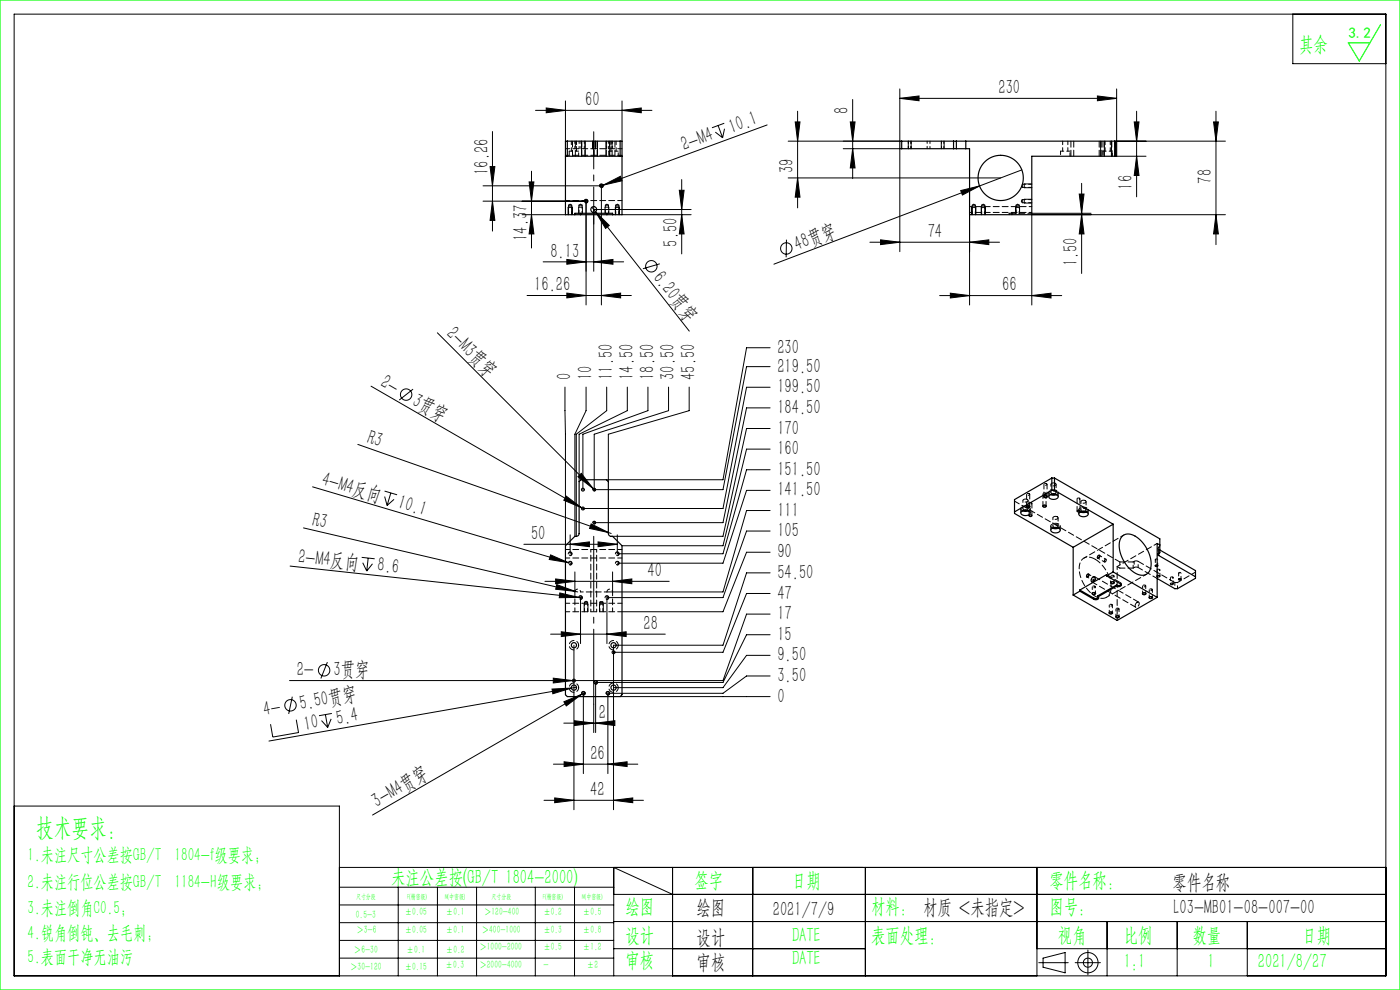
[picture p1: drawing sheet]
<svg xmlns="http://www.w3.org/2000/svg" width="297mm" height="210mm" viewBox="0 0 297 210" stroke-linecap="round" stroke-linejoin="round" font-family="sans-serif">
<g fill="none" stroke="#000" stroke-width=".21">
<path d="M3 3h291v204h-291zM190.9 18.9v11h-23.7M236.9 18.9v11h23.1M274.3 3v10.5h19.7M102.5 39.4h25.1v25.3M104 35.3h1l-.5 4.1zM104.5 27.9v21.1M112.2 38.6h1.1l-.5 4.1zM112.8 36.3v16.3M113.6 23.4h24.7M115.9 22.9l4.1 .5-4.1 .5zM120 21.4v8.5"/>
<path d="M123.4 29.9v3.2M124.2 29.9v3.2M125.8 29.9v1.6M126 29.9v3.2M126.4 29.9v1.6M126.8 29.9v3.2M127.2 39.5a.4 .4 0 0 1 .3-.5 .4 .4 0 0 1 .5 .5 .4 .4 0 0 1-.5 .3M128 39.3l3.6-1.9 .4 .9zM128 39.3l-.8 .3M128.6 29.9v3.2M129.4 29.9v3.2M132 23.4l4-.5v1z"/>
<path d="M132 21.4v8.5M144.6 38.1v15.8M151.7 28l1.6 1.2M152.3 26.6l1 2.6M153.6 26.1l-2.6 1M153.7 27.3l-.4 1.9M162.7 26.5l-34.7 12.8M167.2 37.7h45.1M168.7 25.9h1l-.5 4zM169.2 23.6v20.5M169.2 37.7l.5 4.1h-1zM178.9 31.5h12v21.9"/>
<path d="M180.4 25.9h1l-.5 4zM180.9 21.1v16.8M180.9 31.5l.5 4.1h-1zM190.9 20.9l4.1-.5v1zM190.9 20.9h46M192.7 29.9v1.6M193.3 29.9v1.6M199.7 29.9v1.6M200.3 29.9v1.6M207.8 39.4l-43.6 16.6M216.8 36l-9 3.4M217.3 39.8h1.6"/>
<path d="M217.3 39h1.6M229.5 38.9v19.1M232.8 20.4l4.1 .5-4.1 .5zM233.5 29.9v3.2M234.3 29.9v3.2M235.8 29.9v3.2M236.6 29.9v3.2M236.9 33.1h6.2M240.6 25.9h1l-.5 4zM241.1 23.6v18.2M241.1 33.1l.5 4.1h-1zM257.5 25.9h1l-.5 4z"/>
<path d="M258 23.6v28.3M102.5 42.7h21.8v22M104.5 42.7l.5 4h-1zM110.8 45.5h9.2M112.8 45.5l.5 4.1h-1.1zM115.2 55.5h17.1M120.2 55l4.1 .5-4.1 .6zM120.6 43.9v1.6M121.4 43.9v1.6M122.8 43.9v1.3M123.6 43.9v1.3M123.9 42.8a.4 .4 0 0 1 .4-.5 .4 .4 0 0 1 .4 .4 .4 .4 0 0 1-.5 .4"/>
<path d="M125.6 44l20.6 26.2M126 55.5l4-.5v1.1zM126.3 44.9l3 2.9-.8 .7zM128.4 43.9v1.3M129.2 43.9v1.3M130.6 43.9v1.6M131.4 43.9v1.6M132 45.5h14.6M140 56l-3.6 1M144.1 40.4h1l-.5 4zM144.6 45.5l.5 4.1h-1zM146.6 44.4h-20.6v13.1"/>
<path d="M166.8 50.8v3.8M184.5 51.4h27.5M186.8 50.9l4.1 .5-4.1 .5zM203.8 40.4l4-1-3.6 2zM205.7 51.4l4.1-.5v1zM205.7 45.5v19.2M206.2 43.9v1.6M207 43.9v1.6M208.2 43.9v1.6M209 43.9v1.6M215.5 43.9v1.3M216.3 43.9v1.3"/>
<path d="M217.3 43.1h1.6M217.3 42.3h1.6M218.9 45.2h12.6M229 41.2h1l-.5 4zM229.5 45.5l.5 4.1h-1zM258 45.5l.5 4.1h-1zM260 45.5h-41.1v19.2M92.8 70.6l33.5 33.5M111.8 62.7h22.1M120.2 62.2l4.1 .5-4.1 .5zM127.6 62.7l4.1-.5v1zM163.4 77.8h-5l-5 26.1h-27.3v-11.8l15.7-5v-5"/>
<path d="M163.4 73.8h-5l-5 28h-24.7M199.3 62.7h25.9M201.6 62.2l4.1 .5-4.1 .5zM218.9 62.7l4.1-.5v1zM75.9 94.3l53.2 18.7M78.7 81.9l44.7 25.8M87.6 82.5l-2.9 2.4M119.9 82.1l.1 33.7M124.3 82.1v5l-2.3 5v21.7M128.7 82.1v5l-6.4 5v21.7M133.1 82.1v5l-10.2 5v10.1M137.5 82.1v5l-13.8 5v11.8"/>
<path d="M146.2 82.1v5l-17.1 5v10.1M163.4 86.5h-5l-5 24.4h-27.3M163.4 82.1h-5l-5 25.8h-29.7M163.4 95.3h-5l-5 20.5h-21.4M163.4 90.9h-5l-5 22.9h-23.4M163.4 99.6h-5l-5 17.9h-22.4v-4M64.4 112l57.6 13.4M66.3 103.3l55 16.3M76.7 118.2l2.8 .3M77 119.4l.8 1.7M78.1 118.4l-.3 2.7M79 119.6l-1.2 1.5"/>
<path d="M81.6 104.2l2.6 .8M81.6 105.3l.5 1.9M82.9 104.6l-.8 2.6M83.6 105.9l-1.5 1.3M111.1 115.5h19.9M116.8 117.7l3.8 1.7-4.1-.7zM120.1 105.2l3.3 2.5-3.8-1.6zM120.6 117.6a.4 .4 0 0 1 .3-.5 .4 .4 0 0 1 .5 .4 .4 .4 0 0 1-.5 .4M120.6 119.6a.4 .4 0 0 1 .3-.5 .4 .4 0 0 1 .5 .4 .4 .4 0 0 1-.5 .4M121 115.5l4-.6v1.1zM121 113.5v4M122.6 101.1l.7-.7 2.5 3.3z"/>
<path d="M123.4 107.7l.5 .3M125.4 111.1l3.7 1.9-4-.9zM125.8 110.9a.3 .3 0 0 1 .2-.3 .3 .3 0 0 1 .4 .3 .3 .3 0 0 1-.4 .3M125.8 103.9a.3 .3 0 0 1 .2-.3 .3 .3 0 0 1 .4 .3 .3 .3 0 0 1-.4 .3M126.9 114.9l4.1 .6-4.1 .5zM129.1 113l.6 .2M130.6 117.6a.4 .4 0 0 1 .3-.5 .4 .4 0 0 1 .5 .4 .4 .4 0 0 1-.5 .4M130.6 119.6a.4 .4 0 0 1 .3-.5 .4 .4 0 0 1 .5 .4 .4 .4 0 0 1-.5 .4M163.4 117.1h-5l-5 12.7h-21.4M163.4 108.3h-5l-5 17.3h-24.6M163.4 112.6h-5l-5 14.2h-24.6v9.7M163.4 104h-5l-5 15.5h-22.4"/>
<path d="M217.8 107.4l.6-.1a.35 .35 0 0 1-.2 .5 .35 .35 0 0 1-.5-.3zM221.2 107.2h.7a.35 .35 0 0 1-.3 .5 .35 .35 0 0 1-.4-.3zM221.5 105.2h.6a.35 .35 0 0 1-.3 .5 .35 .35 0 0 1-.4-.3zM232.9 117.9l.2-.1a.35 .35 0 0 1 .2 .4 .35 .35 0 0 1-.4 .3l-.1-.3zM245.1 119.9h.1a.25 .25 0 0 1 .4-.1 .25 .25 0 0 1 0 .4 .25 .25 0 0 1-.4 0zM61.5 120.1l62.1 6.7M115.6 123.3h26.4M116.8 134.5h24.3M117.9 122.8l4.1 .5-4.1 .5zM118.1 124l3.9 1.4-4.1-.4zM118.8 125.8l4 .9-4.2 .1zM119.1 134l4.1 .5-4.1 .5z"/>
<path d="M121.8 136.9v34.9M122 121.3v4.3M122 125.4l.6 .2M122.8 126.9a.4 .4 0 0 1 .3-.5 .4 .4 0 0 1 .5 .4 .4 .4 0 0 1-.5 .4M123.2 126.8v9.7M123.9 128.2v1.6M124.7 128.2v1.6M127.2 128.2v1.6M128 128.2v1.6M128.4 126.9a.4 .4 0 0 1 .3-.5 .4 .4 0 0 1 .5 .4 .4 .4 0 0 1-.5 .4M128.8 134.5l4-.5v1zM130 123.3l4-.5v1z"/>
<path d="M130 121.3v4.3M163.4 134.6h-5l-5 10.2h-27v10.6M163.4 130.3h-5l-5 14.1h-92M163.4 125.9h-5l-5 12.5h-23.2M163.4 121.5h-5l-5 15.4h-23.2v34.9M163.4 139h-5l-5 6.9h-23.2M230.6 121.9l.2-.1a.35 .35 0 0 1 .2 .4 .35 .35 0 0 1-.4 .2l-.1-.2zM231.7 125.8l.6-.1a.35 .35 0 0 1-.2 .5 .35 .35 0 0 1-.4-.3zM235.3 129.9h.6a.35 .35 0 0 1-.2 .4 .35 .35 0 0 1-.4-.3zM235.7 123.5l.6-.1a.35 .35 0 0 1-.2 .5 .35 .35 0 0 1-.5-.3zM236.7 130.7h.7a.35 .35 0 0 1-.3 .4 .35 .35 0 0 1-.4-.2zM242.4 125.8h.6a.35 .35 0 0 1-.2 .4 .35 .35 0 0 1-.5-.2z"/>
<path d="M243.8 126.6h.6a.35 .35 0 0 1-.2 .5 .35 .35 0 0 1-.5-.3zM250 122.8l.1-.1a.25 .25 0 0 1 .4 0 .25 .25 0 0 1 0 .4 .25 .25 0 0 1-.4-.1zM62 147.8l-.8 3.6M62.9 152.7l.4 2.7-5.4 .9-.5-2.7M68.2 152.8l1.3 1.5M69 151.6l.5 2.7M69.5 140.5l-1.4 3.4M70.3 152.5l-.8 1.8M70.4 151.3l-2.7 .5M117.1 146.2l4.1-.2-3.9 1.2zM117.4 143.9l4.1 .5-4.1 .5zM119.6 153.4h10.5"/>
<path d="M119.6 148.9l3.8-1.6-3.3 2.4zM121.9 152.9l4.1 .5-4.1 .5zM122.3 145.8l-65.2 11.4M123.4 147.2a.4 .4 0 0 1 .3-.5 .4 .4 0 0 1 .5 .4 .4 .4 0 0 1-.5 .4M123.4 147.3l-44.4 25.6M123.8 147.1v17M124.1 146.9l-.7 .4M126 149.4v6M126 144.9a.4 .4 0 0 1 .3-.5 .4 .4 0 0 1 .5 .4 .4 .4 0 0 1-.5 .4M126.4 153.4l4-.5v1zM128.6 147.2a.4 .4 0 0 1 .3-.5 .4 .4 0 0 1 .5 .4 .4 .4 0 0 1-.5 .4M131.6 147.8h31.8"/>
<path d="M163.4 143.4h-5l-5 3.7h-24.4v17M3 171h69v36M115.4 169.8h21.1M117.4 162.1h17.9M117.7 169.3l4.1 .5-4.1 .5zM119.7 161.6l4.1 .5-4.1 .5zM129 162.1l4-.5v1zM130.2 169.8l4-.5v1zM72 184h222M72 188.2h58.2M72 192h58.2M72 195.7h58.2"/>
<path d="M72 199.5h58.2M84.5 188.2v18.8M92.8 188.2v18.8M101.1 188.2v18.8M113.6 188.2v18.8M121.9 188.2v18.8M130.2 189.7h163.8M130.2 195.5h163.8M142.7 189.7l-12.5-5.7v23M142.7 184v23M159.7 184v23M183.6 184v23"/>
<path d="M220 184v23M234.9 195.5v11.5M249.7 195.5v11.5M264.6 195.5v11.5M72 203.2h58.2M130.2 201.2h53.4M220 201.2h74M220.4 204.2h6.2M221.3 203.2l4.7-1.1v4.3l-4.7-1.2zM228.1 204.2h5.3M230.8 201.5v5.3"/>
<circle cx="138.2" cy="56.5" r="1.21"/>
<circle cx="166.8" cy="52.7" r="1.21"/>
<circle cx="86.2" cy="83.7" r="1.21"/>
<circle cx="61.6" cy="149.6" r="1.21"/>
<circle cx="68.8" cy="142.2" r="1.21"/>
<circle cx="230.8" cy="204.2" r="2.15"/>
<circle cx="230.8" cy="204.2" r=".96"/>
</g>
<path d="M126 113.8v35.6" fill="none" stroke="#000" stroke-width=".21" stroke-dasharray="30.5 1.3 1.3 1.3" stroke-dashoffset="14.6"/>
<path d="M126 47.5v-19.6" fill="none" stroke="#000" stroke-width=".21" stroke-dasharray="30.5 1.3 1.3 1.3" stroke-dashoffset="22.6"/>
<path d="M0 0h297v210h-297zM292.9 5.2l-4.5 7.7-2.4-3.8h4.6" fill="none" stroke="#0f0" stroke-width=".25"/>
<g fill="none" stroke="#000" stroke-width=".21" stroke-dasharray="1.3 .6" stroke-dashoffset=".4">
<path d="M217.3 39v.8M121.4 43.9h-.8M123.6 43.9h-.8M129.2 43.9h-.8M131.4 43.9h-.8M207 43.9h-.8M209 43.9h-.8M216.3 43.9h-.8M217.3 42.3v.8M218.9 45.2h-4.2M216.6 107.9v.9M217.7 108.2a.3 .3 0 0 0 .4-.1 .3 .3 0 0 0-.2-.4"/>
<path d="M218.6 108.8v-.9M222.5 104.5v.9M222.9 111.6v.9M223.6 104.8a.3 .3 0 0 0 .4-.2 .3 .3 0 0 0-.1-.3M224 111.9a.3 .3 0 0 0 .4-.2 .3 .3 0 0 0-.1-.3M224.5 105.4v-.9M224.9 112.5v-.9M228.9 108.2v.8M230 108.5a.3 .3 0 0 0 .4-.2 .3 .3 0 0 0-.2-.4M230.9 109v-.8M234.3 118.8v.1a.18 .18 0 0 0 .3 .2 .18 .18 0 0 0 .1-.3l-.1-.2M241.5 119.1h-.9"/>
<path d="M245.8 116.5v.9M122 129.8v-4.2M122.8 136.9a1 1 0 0 1-1.5 .9 1 1 0 0 1-.2-1.7 1 1 0 0 1 1.6 .6l.1 .2M124.7 128.2h-.8M128 128.2h-.8M130 125.6v4.2M131.2 136.9a1 1 0 0 1-1.5 .9 1 1 0 0 1-.2-1.7 1 1 0 0 1 1.6 .6l.1 .2M240.6 120.4h.9M122.8 145.9a1 1 0 0 1-1.5 .9 1 1 0 0 1-.2-1.7 1 1 0 0 1 1.6 .6l.1 .2M131.2 145.9a1 1 0 0 1-1.5 .9 1 1 0 0 1-.2-1.7 1 1 0 0 1 1.6 .6l.1 .2"/>
</g>
<g fill="#000">
<path d="M128 39.3l3.6-1.9 .4 .9zM203.8 40.4l4-1-3.6 2zM126.3 44.9l3 2.9-.8 .7zM116.8 117.7l3.8 1.7-4.1-.7zM120.1 105.2l3.3 2.5-3.8-1.6zM122.6 101.1l.7-.7 2.5 3.3zM125.4 111.1l3.7 1.9-4-.9zM118.1 124l3.9 1.4-4.1-.4zM118.8 125.8l4 .9-4.2 .1zM117.1 146.2l4.1-.2-3.9 1.2zM117.4 143.9l4.1 .5-4.1 .5zM119.6 148.9l3.8-1.6-3.3 2.4z"/>
<path d="M104 35.3h1l-.5 4.1zM104.5 42.7l.5 4h-1zM112.2 38.6h1.1l-.5 4.1zM112.8 45.5l.5 4.1h-1.1zM144.1 40.4h1l-.5 4zM144.6 45.5l.5 4.1h-1zM257.5 25.9h1l-.5 4zM258 45.5l.5 4.1h-1zM180.4 25.9h1l-.5 4zM180.9 31.5l.5 4.1h-1zM240.6 25.9h1l-.5 4zM241.1 33.1l.5 4.1h-1zM229 41.2h1l-.5 4zM229.5 45.5l.5 4.1h-1z"/>
<path d="M115.9 22.9l4.1 .5-4.1 .5zM132 23.4l4-.5v1zM120.2 62.2l4.1 .5-4.1 .5zM127.6 62.7l4.1-.5v1zM119.7 161.6l4.1 .5-4.1 .5zM129 162.1l4-.5v1zM119.1 134l4.1 .5-4.1 .5zM128.8 134.5l4-.5v1zM190.9 20.9l4.1-.5v1zM232.8 20.4l4.1 .5-4.1 .5zM201.6 62.2l4.1 .5-4.1 .5zM218.9 62.7l4.1-.5v1zM186.8 50.9l4.1 .5-4.1 .5zM205.7 51.4l4.1-.5v1z"/>
<path d="M169.2 37.7l.5 4.1h-1zM168.7 25.9h1l-.5 4z"/>
<path d="M126 55.5l4-.5v1.1zM120.2 55l4.1 .5-4.1 .6zM126.4 153.4l4-.5v1zM121.9 152.9l4.1 .5-4.1 .5z"/>
<path d="M121 115.5l4-.6v1.1zM126.9 114.9l4.1 .6-4.1 .5z"/>
<path d="M117.9 122.8l4.1 .5-4.1 .5zM130 123.3l4-.5v1z"/>
<path d="M117.7 169.3l4.1 .5-4.1 .5zM130.2 169.8l4-.5v1z"/>
</g>
<g fill="none" stroke="#000" stroke-width=".25">
<path d="M120 33.1h12M120.4 29.9v3.2M127.4 39.2a.25 .25 0 0 0 .2 .3 .25 .25 0 0 0 .2-.3M131.6 29.9v3.2M191.3 29.9v1.6M202.3 31.5h.6M202.3 29.9h.6M202.3 29.9h-11.4v1.6h11.4M202.3 29.9v1.6M202.9 29.9h34v3.2h-18v12.4h-13.2v-14h-2.8M202.9 29.9v1.6M204.9 29.9v1.6"/>
<path d="M236.5 29.9v3.2M122 45.5h1.2M122 45.5h-2v-15.6h12v15.6h-2M122 45.5v-.3h8v.3M123.2 45.5h5.6M123.2 45.2v.3M128.8 45.5h1.2M128.8 45.2v.3M122.9 102.2l.4-.4h5.4l.4 .4v11a.67 .67 0 0 0 .9 .6l2 2v31.6l-.4 .4h-11.2l-.4-.4v-31.6l2-2a.68 .68 0 0 0 .9-.6zM216.7 108.5a1.23 1.23 0 0 1 1.9 .3 1.12 1.12 0 0 1-2-.1zM216.9 108.3l.6 .2 .7-.2M217.4 108.2h.3"/>
<path d="M217.8 107.4a.3 .3 0 0 1 .4-.1 .3 .3 0 0 1 .2 .3 .31 .31 0 0 1-.4 .1 .31 .31 0 0 1-.2-.3zM218.4 109.3a.27 .27 0 0 1 .3-.1 .27 .27 0 0 1 .1 .3 .28 .28 0 0 1-.3 .1 .28 .28 0 0 1-.1-.3zM221.3 107.3a.3 .3 0 0 1 .4-.1 .3 .3 0 0 1 .1 .3 .31 .31 0 0 1-.3 .1 .31 .31 0 0 1-.2-.3zM221.5 105.3a.3 .3 0 0 1 .4-.1 .3 .3 0 0 1 .1 .3 .31 .31 0 0 1-.3 .1 .31 .31 0 0 1-.2-.3zM222.6 105.1a1.23 1.23 0 0 1 1.9 .3 1.12 1.12 0 0 1-2-.1zM222.8 104.9l.6 .2 .7-.2M223.1 112.2a1.23 1.23 0 0 1 1.8 .3 1.12 1.12 0 0 1-2-.1zM223.1 101.4v2.6M223.1 101.4h.6M223.1 104h.6M223.1 101.4l-7.9 4.6v2.9l12.5 7.2M223.1 104l-7.9 4.6"/>
<path d="M223.3 112l.5 .2 .8-.2M223.4 104.8h.2M223.7 101.4l22.3 12.9v2.9l-.2 .2M223.7 104l12.5 7.2M223.7 101.4v2.6M223.8 111.9h.2M227.7 116.1v10.1M228.5 108.3a.27 .27 0 0 1 .4-.1 .27 .27 0 0 1 .1 .3 .28 .28 0 0 1-.3 .1 .28 .28 0 0 1-.2-.3zM229 108.7a1.23 1.23 0 0 1 1.9 .3 1.12 1.12 0 0 1-2 0zM229.2 108.6l.6 .1 .7-.1M229.7 108.5h.3M233 117.9l.1-.1a.27 .27 0 0 1 .1 .4 .27 .27 0 0 1-.4 .1z"/>
<path d="M236.2 111.2v10.1M236.2 111.2l-8.5 4.9M238.1 113.7a2.53 2.53 0 0 1 3.3 .5 6.8 6.8 0 0 1 2.6 6.7 1.99 1.99 0 0 1-3.2 .7 7.1 7.1 0 0 1-3.2-6.9zM245.5 119.9h.1M245.5 119.9v.2M245.8 117.4a.26 .26 0 0 0-.1 .2 .26 .26 0 0 0 .1 .3M245.8 117.9l7.8 4.4M245.8 117.4v.5M246 115.6l-.5-.3v11.4M246 116.7l7.6 4.3v1.7l-3.8 2.2h-.6l-3.7-2.2M227.7 126.2l9.3 5.4 8.5-4.9M229.1 125.2v.2"/>
<path d="M229.1 125.4l-1.4 .8M229.1 125.4l2.9 1.7M229.1 125.2l2.9 1.7M230.7 121.8h.1a.27 .27 0 0 1 .1 .4 .27 .27 0 0 1-.4 0zM231.8 125.8a.3 .3 0 0 1 .3-.1 .3 .3 0 0 1 .2 .3 .31 .31 0 0 1-.3 .1 .31 .31 0 0 1-.2-.3zM231.8 122.5a.34 .34 0 0 1 .5-.1 .34 .34 0 0 1 0 .5 .47 .47 0 0 1-.3 .5 .47 .47 0 0 1-.5-.2v-.4zM232 126.9v.2M232.9 126.6a.36 .36 0 0 1 .1 .5 .36 .36 0 0 1-.5 .1l-.5-.1M233 126.8a.84 .84 0 0 1-1 .1M234.7 122.1l3 1.8a.36 .36 0 0 1 .1 .5 .36 .36 0 0 1-.5 0l-.4-.1M234.7 122.1v-.2l-5.6 3.3M235.4 129.9a.3 .3 0 0 1 .3-.1 .3 .3 0 0 1 .2 .3 .31 .31 0 0 1-.3 .1 .31 .31 0 0 1-.2-.3z"/>
<path d="M235.7 123.5a.3 .3 0 0 1 .4-.1 .3 .3 0 0 1 .2 .3 .31 .31 0 0 1-.4 .1 .31 .31 0 0 1-.2-.3zM236.2 121.3l9.3 5.4M236.2 121.3l-1.5 .8M236.8 130.7a.3 .3 0 0 1 .3-.1 .3 .3 0 0 1 .2 .4 .31 .31 0 0 1-.3 0 .31 .31 0 0 1-.2-.3zM236.9 124.3l-4 2.3M236.9 124.1l-4 2.3v.2M236.9 124.1v.2M237.8 124a.84 .84 0 0 1-.9 .1M242.4 125.8a.3 .3 0 0 1 .4-.1 .3 .3 0 0 1 .2 .4 .31 .31 0 0 1-.4 0 .31 .31 0 0 1-.2-.3zM243.9 126.7a.3 .3 0 0 1 .3-.2 .3 .3 0 0 1 .2 .4 .31 .31 0 0 1-.4 .1 .31 .31 0 0 1-.1-.3zM245.5 122.2v-.1a.27 .27 0 0 1 .3-.1 .27 .27 0 0 1 .2 .3h-.5M248.3 123.8a.27 .27 0 0 1 .4-.1 .27 .27 0 0 1 .1 .3 .28 .28 0 0 1-.3 0 .28 .28 0 0 1-.2-.2z"/>
<path d="M250.1 122.8a.22 .22 0 0 1 .2-.1 .22 .22 0 0 1 .2 .3h-.3z"/>
<circle cx="127.6" cy="39.4" r=".33"/>
<circle cx="212.3" cy="37.7" r="4.8"/>
<circle cx="124.3" cy="42.7" r=".33"/>
<circle cx="126" cy="44.4" r=".62"/>
<circle cx="123.7" cy="103.9" r=".3"/>
<circle cx="123.7" cy="107.9" r=".3"/>
<circle cx="126.1" cy="103.9" r=".25"/>
<circle cx="126.1" cy="110.9" r=".25"/>
<circle cx="121.8" cy="136.9" r=".55"/>
<circle cx="130.2" cy="136.9" r=".55"/>
<circle cx="130.2" cy="138.4" r=".3"/>
<circle cx="121.8" cy="144.4" r=".3"/>
<circle cx="121.8" cy="145.9" r=".55"/>
<circle cx="123.8" cy="147.1" r=".33"/>
<circle cx="126.4" cy="144.8" r=".33"/>
<circle cx="129" cy="147.1" r=".33"/>
<circle cx="130.2" cy="145.9" r=".55"/>
</g>
<g fill="none" stroke="#000" stroke-width=".21" stroke-dasharray="1.3 .6" stroke-dashoffset=".6">
<path d="M122.8 32.1h-2M131.2 32.1h-2M216.9 39.7h2M218.9 39.1h-2M227 32.1h-2M236 32.1h-2M120.6 43.5v2M121.3 45.5v-2M130.6 43.5v2M131.3 45.5v-2M206.3 43.5v2M206.9 45.5v-2"/>
<path d="M208.3 43.5v2M208.9 45.5v-2M216.9 43h2M218.9 42.3h-2M121.3 117.5a.33 .33 0 0 1-.5 .3 .33 .33 0 0 1-.1-.6 .33 .33 0 0 1 .6 .1v.2M121.3 119.5a.33 .33 0 0 1-.5 .3 .33 .33 0 0 1-.1-.6 .33 .33 0 0 1 .6 .1v.2M131.3 117.5a.33 .33 0 0 1-.5 .3 .33 .33 0 0 1-.1-.6 .33 .33 0 0 1 .6 .1v.2M131.3 119.5a.33 .33 0 0 1-.5 .3 .33 .33 0 0 1-.1-.6 .33 .33 0 0 1 .6 .1v.2M218.2 108.3a.45 .45 0 0 0 .3-.4 .45 .45 0 0 0-.2-.4M224.1 104.9a.45 .45 0 0 0 .4-.4 .45 .45 0 0 0-.3-.4M224.6 112a.45 .45 0 0 0 .3-.4 .45 .45 0 0 0-.3-.4M230.5 108.6a.45 .45 0 0 0 .3-.4 .45 .45 0 0 0-.2-.5"/>
<path d="M234.3 118.8v.3a.32 .32 0 0 0 .4-.1 .32 .32 0 0 0-.1-.4M245.5 118.6l-.4 .1a.21 .21 0 0 0 .2 .2 .21 .21 0 0 0 .2-.3M123.5 126.8a.33 .33 0 0 1-.5 .3 .33 .33 0 0 1-.1-.6 .33 .33 0 0 1 .6 .1v.2M124 127.7v2.1M124.7 129.8v-2.1M127.3 127.7v2.1M127.9 129.8v-2.1M129.1 126.8a.33 .33 0 0 1-.5 .3 .33 .33 0 0 1-.1-.6 .33 .33 0 0 1 .6 .1v.2M237 120.2v11.4M250.5 121.5h-.4a.21 .21 0 0 0 .2 .2 .21 .21 0 0 0 .2-.2"/>
</g>
<g fill="none" stroke="#000" stroke-width=".21" stroke-dasharray="1.3 .6" stroke-dashoffset=".3">
<path d="M120 31.5h12M132 32.9h-12M120 42.5h12M121.3 43.5h-.7M123.5 43.5h-.7M129.1 43.5h-.7M131.3 43.5h-.7M206.9 43.5h-.6M208.9 43.5h-.6M216.2 43.5h-.6M216.9 42.3v.7M120 116.6h12"/>
<path d="M132 118.4h-12M217.8 104.9v2.6M218.3 107.5a1.15 1.15 0 0 0-1.7 .5l.3 .3M218.3 106.8v2.6M218.4 107.5v-2.6M218.9 109.4v-2.6M221.3 104.7v2.7M221.5 102.7v2.7M221.9 107.4v-2.7M222.1 105.4v-2.7M224.2 104.1a1.15 1.15 0 0 0-1.7 .4l.3 .4M224.6 111.2a1.15 1.15 0 0 0-1.7 .4l.4 .4"/>
<path d="M228.5 105.8v2.6M229.1 108.4v-2.6M230.6 107.7a1.15 1.15 0 0 0-1.7 .5l.3 .4M120 129.8h12M120 128h12M124.7 127.7h-.7M237.6 120.5l-.6-.3M249.8 123.6l3.8-2.2"/>
</g>
<g fill="none" stroke="#000" stroke-width=".21" stroke-dasharray="1.3 .6" stroke-dashoffset=".8">
<path d="M122 31.5v-1.6M122.3 29.9v1.6M122.9 31.5v-1.6M123.3 31.5v-1.6M123.4 29.9v1.6M124 31.5v-1.6M125.8 29.9v1.6M126.3 31.5v-1.6M128.7 29.9v1.6M129.1 29.9v1.6M129.7 31.5v-1.6M130 29.9v1.6"/>
<path d="M192.7 29.9v1.6M193.2 31.5v-1.6M193.3 31.5v-1.6M196.7 29.9v1.6M197.3 31.5v-1.6M199.7 29.9v1.6M200.2 31.5v-1.6M202.3 29.9v1.6M217.9 107.7a.53 .53 0 0 0-.5-.1 .53 .53 0 0 0-.4 .4l.4 .2M218.4 104.7a.29 .29 0 0 0-.4 0 .29 .29 0 0 0-.2 .3 .28 .28 0 0 0 .4 .1 .28 .28 0 0 0 .2-.4M218.8 106.7a.26 .26 0 0 0-.3-.1 .26 .26 0 0 0-.1 .3 .26 .26 0 0 0 .3 .1 .26 .26 0 0 0 .1-.3M221.8 104.6a.29 .29 0 0 0-.3-.1 .29 .29 0 0 0-.2 .4 .28 .28 0 0 0 .4 .1 .28 .28 0 0 0 .1-.4"/>
<path d="M222 102.6a.29 .29 0 0 0-.3-.1 .29 .29 0 0 0-.2 .4 .28 .28 0 0 0 .4 .1 .28 .28 0 0 0 .1-.4M223.9 104.3a.53 .53 0 0 0-.6-.2 .53 .53 0 0 0-.3 .5l.4 .2M224.3 111.4a.53 .53 0 0 0-.6-.2 .53 .53 0 0 0-.3 .5l.4 .2M229 105.7a.26 .26 0 0 0-.3-.1 .26 .26 0 0 0-.2 .3 .26 .26 0 0 0 .4 .1 .26 .26 0 0 0 .1-.3M230.2 107.9a.53 .53 0 0 0-.5-.1 .53 .53 0 0 0-.4 .5l.4 .2M232.9 118.4l1.4 .8M234.7 118.6l-1.5-.8M230.6 122.4l1.4 .8M232.2 123.2a.29 .29 0 0 0 .2-.3 .29 .29 0 0 0-.2-.3 .28 .28 0 0 0-.2 .3 .28 .28 0 0 0 .2 .3M232.3 124.4a.29 .29 0 0 0-.4-.1 .29 .29 0 0 0-.1 .3 .28 .28 0 0 0 .3 .1 .28 .28 0 0 0 .2-.3M232.4 122.6l-1.5-.8M235.3 128.4v1.6"/>
<path d="M235.9 128.2a.29 .29 0 0 0-.4 0 .29 .29 0 0 0-.1 .3 .28 .28 0 0 0 .3 .1 .28 .28 0 0 0 .2-.4M236 130v-1.6M236.2 122.1a.29 .29 0 0 0-.3-.1 .29 .29 0 0 0-.2 .3 .28 .28 0 0 0 .4 .1 .28 .28 0 0 0 .1-.3M236.7 129.2v1.6M237.3 129.1a.29 .29 0 0 0-.3-.1 .29 .29 0 0 0-.2 .3 .28 .28 0 0 0 .4 .1 .28 .28 0 0 0 .1-.3M237.4 130.8v-1.6M242.4 124.3v1.6M243 124.2a.29 .29 0 0 0-.4-.1 .29 .29 0 0 0-.1 .3 .28 .28 0 0 0 .3 .1 .28 .28 0 0 0 .2-.3M243.1 125.9v-1.6M243.8 125.1v1.7M244.4 125a.29 .29 0 0 0-.4-.1 .29 .29 0 0 0-.1 .3 .28 .28 0 0 0 .3 .1 .28 .28 0 0 0 .2-.3M244.5 126.8v-1.7"/>
<path d="M246 120.8a.26 .26 0 0 0-.3-.1 .26 .26 0 0 0-.2 .3 .26 .26 0 0 0 .3 .1 .26 .26 0 0 0 .2-.3M248.8 122.4a.26 .26 0 0 0-.3-.1 .26 .26 0 0 0-.2 .3 .26 .26 0 0 0 .4 .1 .26 .26 0 0 0 .1-.3"/>
</g>
<g fill="none" stroke="#000" stroke-width=".21" stroke-dasharray="1.3 .6">
<path d="M121.5 29.9v3.2M122.1 33.1v-3.2M123.4 29.9v3.2M124.1 33.1v-3.2M126 29.9v3.2M126.7 33.1v-3.2M128.6 29.9v3.2M129.3 33.1v-3.2M129.9 29.9v3.2M130.5 33.1v-3.2M216.7 39.5l.2 .2M216.9 39.2v.5"/>
<path d="M227.2 29.9v3.2M227.8 33.1v-3.2M233.2 29.9v3.2M233.6 29.9v3.2M233.8 33.1v-3.2M234.2 33.1v-3.2M235.9 29.9v3.2M236.5 33.1v-3.2M121 43.3l-.4 .2M121.3 43.5l-.3-.2M123.2 43.3l-.4 .2M123.5 43.5l-.3-.2"/>
<path d="M128.8 43.3l-.4 .2M129.1 43.5l-.3-.2M131 43.3l-.4 .2M131.3 43.5l-.3-.2M206.6 43.3l-.3 .2M206.9 43.5l-.3-.2M208.6 43.3l-.3 .2M208.9 43.5l-.3-.2M214.1 45.2h.6M214.1 45.2v.3M214.7 45.2v.3M215.9 43.3l-.3 .2"/>
<path d="M216.2 43.5l-.3-.2M216.7 42.7l.2 .3M216.9 42.3l-.2 .4M232.3 118.6a2.07 2.07 0 0 0-2.4-.2 2.07 2.07 0 0 0-1 2.2 7.1 7.1 0 0 0 4.4 6.3 1.99 1.99 0 0 0 2.4-2.4 7.5 7.5 0 0 0-3.4-5.9M234.6 118.6l-.3 .2M240.6 119.1l-.2 .1M245.8 116.1a.26 .26 0 0 0-.1 .2 .26 .26 0 0 0 .1 .2M245.8 116.5l.2 .2M246 115.9l-.2 .2M124.3 127.5l-.3 .2M124.7 127.7l-.4-.2M127.4 127.7l.2-.1 .2 .1"/>
<path d="M127.4 127.7h-.1M127.8 127.7h-.4M127.9 127.7h-.1M231.6 123.4l9.3 5.4M232.9 126.4l.1 .4M233.1 126.9v-.3M237.7 123.6l.1 .4M237.7 123.6v.3M237.9 124.1v-.2M240.6 120.4l-.2 .1M241.2 127.8a.33 .33 0 0 1 .5 .1 .33 .33 0 0 1-.1 .4 .47 .47 0 0 1-.3 .4 .47 .47 0 0 1-.5-.1l.1-.5 .3-.3M241.6 127.7l-9.4-5.4"/>
<path d="M245.5 122.2v.1M249.2 123.6l-7.7-4.5M249.8 123.6h-.6"/>
</g>
<g fill="none" stroke="#000" stroke-width=".21" stroke-dasharray="1.3 .6" stroke-dashoffset=".5">
<path d="M120.8 32.1v1M121.2 29.9v2.2M122.3 32.1v-2.2M122.8 33.1v-1M129.2 32.1v1M129.6 29.9v2.2M130.7 32.1v-2.2M131.2 33.1v-1M225 32.1v1M225.4 29.9v2.2M226.5 32.1v-2.2M227 33.1v-1"/>
<path d="M234 32.1v1M234.4 29.9v2.2M235.5 32.1v-2.2M236 33.1v-1M238.4 113.5l-8.5 4.9M245.5 119.9l-.4 .1 .4 .1M234.7 126.7l8.5-4.9M237 120.2l8.5-4.9"/>
</g>
<g fill="none" stroke="#000" stroke-width=".21" stroke-dasharray="1.3 .6" stroke-dashoffset=".9">
<path d="M122.8 43.5v1.7M123.5 45.2v-1.7M128.4 43.5v1.7M129.1 45.2v-1.7M215.6 43.5v1.7M216.2 45.2v-1.7M217 106.2v1.7M218.1 107.9v-1.7M222.9 102.7v1.8M223.4 109.9v1.7M224 104.5v-1.8M224.5 111.6v-1.7"/>
<path d="M229.3 106.4v1.8M230.4 108.2v-1.8M123.2 125.6a.6 .6 0 0 0-.6-.6 .6 .6 0 0 0-.6 .6M130 125.6a.6 .6 0 0 0-.6-.6 .6 .6 0 0 0-.6 .6"/>
</g>
<g fill="none" stroke="#000" stroke-width=".21" stroke-dasharray="1.3 .6" stroke-dashoffset=".7">
<path d="M205.7 45.1h13.2M218.9 43.8h-13.2M125.3 116.6v13.2M237.6 119.2v1.3M240.6 119.1v1.3M245.1 118.7v1.3M245.7 116.3v1.3M245.8 117.4v-1.3M123.2 125.6h5.6M126.6 129.8v-13.2M231.7 124.5v1.4M232.4 125.9v-1.4"/>
<path d="M235.7 122.2v1.4M236.3 123.6v-1.4M240.4 120.5v-1.3M241.5 120.4v-1.3M245.5 120.9v1.3M245.6 120v-1.3M246.1 122.2v-1.3M248.3 122.5v1.4M248.9 123.9v-1.4M249.2 123.6v1.3M249.8 124.9v-1.3M250 121.6v1.3"/>
<path d="M250.5 122.9v-1.3"/>
</g>
<path d="M215.2 106.3l22.4 12.9" fill="none" stroke="#000" stroke-width=".21" stroke-dasharray="1.3 .6" stroke-dashoffset=".1"/>
<path d="M217.9 106a.53 .53 0 0 0-.5-.2 .53 .53 0 0 0-.4 .5 .53 .53 0 0 0 .6 .2 .53 .53 0 0 0 .4-.5h-.1M223.9 102.5a.53 .53 0 0 0-.6-.1 .53 .53 0 0 0-.3 .5 .53 .53 0 0 0 .6 .2 .53 .53 0 0 0 .4-.5l-.1-.1M224.3 109.6a.53 .53 0 0 0-.6-.1 .53 .53 0 0 0-.3 .5 .53 .53 0 0 0 .6 .2 .53 .53 0 0 0 .4-.5l-.1-.1M230.2 106.2a.53 .53 0 0 0-.5-.1 .53 .53 0 0 0-.4 .4 .53 .53 0 0 0 .6 .3 .53 .53 0 0 0 .4-.5l-.1-.1M240.4 119.2h-2.8M237.6 120.5h2.8M245.5 122.7l-4-2.3" fill="none" stroke="#000" stroke-width=".21" stroke-dasharray="1.3 .6" stroke-dashoffset=".2"/>
<path d="M237.7 123.6l-3-1.7" fill="none" stroke="#000" stroke-width=".21" stroke-dasharray="1.3 .6" stroke-dashoffset="-.1"/>
<text font-size="5.4" fill="#0f0" x="7.7" y="177.2">技术要求：</text>
<g font-size="4.4" fill="#0f0">
<text x="275.6" y="10.8">其余</text>
<text x="83" y="187.5">未注公差按(GB/T 1804-2000)</text>
<text x="147.3" y="188">签字</text>
<text x="168" y="188">日期</text>
<text x="222.6" y="188">零件名称：</text>
<text x="132.7" y="193.6">绘图</text>
<text x="184.8" y="193.6">材料： 材质 &lt;未指定&gt;</text>
<text x="222.6" y="193.6">图号：</text>
<text x="132.7" y="199.8">设计</text>
<text x="168" y="199.8">DATE</text>
<text x="184.8" y="199.8">表面处理：</text>
<text x="224.4" y="199.8">视角</text>
<text x="238.4" y="199.8">比例</text>
<text x="253" y="199.8">数量</text>
<text x="276.3" y="199.8">日期</text>
<text x="132.7" y="205.1">审核</text>
<text x="168" y="204.6">DATE</text>
<text x="238.4" y="205.3">1:1</text>
<text x="256.2" y="205.3">1</text>
<text x="266.9" y="205.3">2021/8/27</text>
</g>
<g font-size="4.4">
<text x="124.1" y="22.5">60</text>
<text x="211.8" y="20">230</text>
<text x="155.2" y="28.3" transform="rotate(-20 155.2 28.3)">10.1</text>
<text x="180" y="24.2" transform="rotate(-90 180 24.2)">8</text>
<text x="145.1" y="32" transform="rotate(-20 145.1 32)">2-M4</text>
<text x="103.6" y="37.1" transform="rotate(-90 103.6 37.1)">16.26</text>
<text x="168.3" y="36.8" transform="rotate(-90 168.3 36.8)">39</text>
<text x="240.3" y="40.2" transform="rotate(-90 240.3 40.2)">16</text>
<text x="257.1" y="38.9" transform="rotate(-90 257.1 38.9)">78</text>
<text x="111.9" y="51.1" transform="rotate(-90 111.9 51.1)">14.37</text>
<text x="143.7" y="52.3" transform="rotate(-90 143.7 52.3)">5.50</text>
<text x="169.1" y="53.2" transform="rotate(-21 169.1 53.2)">48贯穿</text>
<text x="196.8" y="50.5">74</text>
<text x="116.8" y="54.7">8.13</text>
<text x="138.4" y="58.9" transform="rotate(52 138.4 58.9)">6.20贯穿</text>
<text x="228.6" y="56.5" transform="rotate(-90 228.6 56.5)">1.50</text>
<text x="113.3" y="61.8">16.26</text>
<text x="212.6" y="61.8">66</text>
<text x="94.5" y="71.1" transform="rotate(45 94.5 71.1)">2-M3贯穿</text>
<text x="164.9" y="75">230</text>
<text x="80.5" y="81.9" transform="rotate(30 80.5 81.9)">2-</text>
<text x="121.1" y="80.6" transform="rotate(-90 121.1 80.6)">0</text>
<text x="125.6" y="80.6" transform="rotate(-90 125.6 80.6)">10</text>
<text x="130" y="80.6" transform="rotate(-90 130 80.6)">11.50</text>
<text x="134.4" y="80.6" transform="rotate(-90 134.4 80.6)">14.50</text>
<text x="138.7" y="80.6" transform="rotate(-90 138.7 80.6)">18.50</text>
<text x="143.1" y="80.6" transform="rotate(-90 143.1 80.6)">30.50</text>
<text x="147.5" y="80.6" transform="rotate(-90 147.5 80.6)">45.50</text>
<text x="164.9" y="83.4">199.50</text>
<text x="164.9" y="79.1">219.50</text>
<text x="87.2" y="85.8" transform="rotate(30 87.2 85.8)">3贯穿</text>
<text x="164.9" y="87.8">184.50</text>
<text x="77.6" y="94" transform="rotate(19 77.6 94)">R3</text>
<text x="164.9" y="92.2">170</text>
<text x="164.9" y="96.6">160</text>
<text x="164.9" y="100.9">151.50</text>
<text x="68" y="102.9" transform="rotate(17 68 102.9)">4-M4反向</text>
<text x="84.2" y="107.7" transform="rotate(17 84.2 107.7)">10.1</text>
<text x="164.9" y="105.3">141.50</text>
<text x="66.1" y="111.5" transform="rotate(13 66.1 111.5)">R3</text>
<text x="164.9" y="109.6">111</text>
<text x="164.9" y="113.9">105</text>
<text x="63.2" y="119.4" transform="rotate(6 63.2 119.4)">2-M4反向</text>
<text x="112.7" y="114.6">50</text>
<text x="164.9" y="118.4">90</text>
<text x="79.9" y="121.2" transform="rotate(6 79.9 121.2)">8.6</text>
<text x="137.4" y="122.4">40</text>
<text x="164.9" y="122.8">54.50</text>
<text x="164.9" y="131.6">17</text>
<text x="164.9" y="127.2">47</text>
<text x="136.5" y="133.6">28</text>
<text x="164.9" y="135.9">15</text>
<text x="63" y="143.5">2-</text>
<text x="70.8" y="143.5">3贯穿</text>
<text x="164.9" y="140.3">9.50</text>
<text x="164.9" y="149.1">0</text>
<text x="164.9" y="144.7">3.50</text>
<text x="56.1" y="151.9" transform="rotate(-10 56.1 151.9)">4-</text>
<text x="63.8" y="150.6" transform="rotate(-10 63.8 150.6)">5.50贯穿</text>
<text x="64.7" y="155" transform="rotate(-10 64.7 155)">10</text>
<text x="71.6" y="153.8" transform="rotate(-10 71.6 153.8)">5.4</text>
<text x="127" y="152.5">2</text>
<text x="125.2" y="161.2">26</text>
<text x="79.9" y="171.4" transform="rotate(-30 79.9 171.4)">3-M4贯穿</text>
<text x="125.2" y="168.9">42</text>
<text x="248.8" y="188.6">零件名称</text>
<text x="147.8" y="194">绘图</text>
<text x="163.9" y="194.3">2021/7/9</text>
<text x="249" y="194">L03-MB01-08-007-00</text>
<text x="147.8" y="200.2">设计</text>
<text x="147.8" y="205.5">审核</text>
</g>
<g font-size="4" fill="#0f0">
<text x="5.9" y="182.6">1.未注尺寸公差按GB/T 1804-f级要求；</text>
<text x="5.9" y="188.4">2.未注行位公差按GB/T 1184-H级要求；</text>
<text x="5.9" y="193.9">3.未注倒角C0.5；</text>
<text x="5.9" y="199.2">4.锐角倒钝、去毛刺；</text>
<text x="5.9" y="204.2">5.表面干净无油污</text>
</g>
<text font-size="3.2" fill="#0f0" x="286.1" y="8">3.2</text>
<g font-size="2.3" fill="#0f0">
<text x="75.5" y="194.7">0.5-3</text>
<text x="75.6" y="198">＞3-6</text>
<text x="85.9" y="194.2">±0.05</text>
<text x="85.9" y="198">±0.05</text>
<text x="94.6" y="194.2">±0.1</text>
<text x="94.6" y="198">±0.1</text>
<text x="102.2" y="198">＞400-1000</text>
<text x="102.7" y="194.2">＞120-400</text>
<text x="115.3" y="194.2">±0.2</text>
<text x="115.3" y="198">±0.3</text>
<text x="123.7" y="194.2">±0.5</text>
<text x="123.7" y="198">±0.8</text>
<text x="75.1" y="202.2">＞6-30</text>
<text x="86.3" y="202.2">±0.1</text>
<text x="94.6" y="202.2">±0.2</text>
<text x="101.7" y="201.6">＞1000-2000</text>
<text x="115.3" y="201.6">±0.5</text>
<text x="123.7" y="201.6">±1.2</text>
<text x="74.3" y="205.8">＞30-120</text>
<text x="85.9" y="205.8">±0.15</text>
<text x="94.5" y="205.4">±0.3</text>
<text x="101.7" y="205.4">＞2000-4000</text>
<text x="115.3" y="205.4">-</text>
<text x="124.5" y="205.4">±2</text>
</g>
<g font-size="1.5" fill="#0f0">
<text x="75.5" y="190.6">尺寸分段</text>
<text x="86.4" y="190.6">F(精密级)</text>
<text x="94.4" y="190.6">M(中密级)</text>
<text x="104.3" y="190.6">尺寸分段</text>
<text x="115.2" y="190.6">F(精密级)</text>
<text x="123.5" y="190.6">M(中密级)</text>
</g>
</svg>
